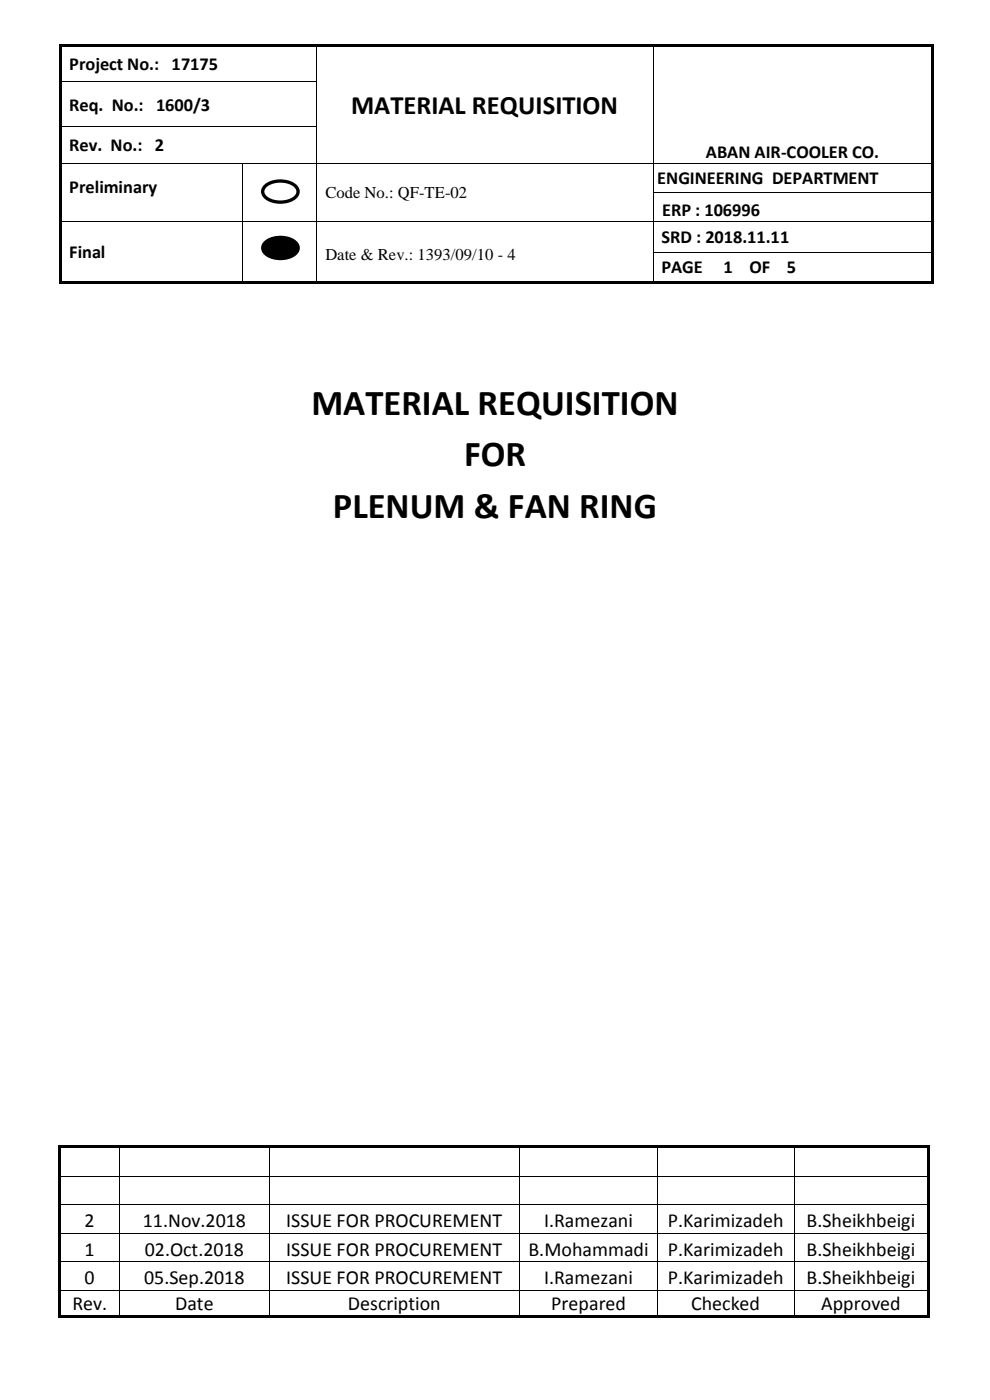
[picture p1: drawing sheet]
<svg xmlns="http://www.w3.org/2000/svg" width="210mm" height="297mm" viewBox="0 0 210 297" stroke-linecap="round" stroke-linejoin="round" font-family="sans-serif">
<g fill="#000">
<path d="M12.5 9.3h.5v.6h-.5z" fill-rule="evenodd"/>
<path d="M12.5 9.3h.5v.5h-.5z" fill-rule="evenodd"/>
<path d="M12.5 9.9h.5v7.3h-.5z" fill-rule="evenodd"/>
<path d="M12.5 17.2h.5v.5h-.5z" fill-rule="evenodd"/>
<path d="M13 9.3h54v.5h-54z" fill-rule="evenodd"/>
<path d="M67 9.8l.2 .1z" fill-rule="evenodd"/>
<path d="M67 9.3h.5v.5h-.5z" fill-rule="evenodd"/>
<path d="M67 17.2h.2v.5h-.2z" fill-rule="evenodd"/>
<path d="M67.5 9.3h71v.5h-71z" fill-rule="evenodd"/>
<path d="M138.5 9.8l.1 .1z" fill-rule="evenodd"/>
<path d="M138.5 9.3h.5v.5h-.5z" fill-rule="evenodd"/>
<path d="M138.5 17.2h.1v.5h-.1z" fill-rule="evenodd"/>
<path d="M139 9.3h58.5v.5h-58.5z" fill-rule="evenodd"/>
<path d="M197.5 9.3h.5v.6h-.5z" fill-rule="evenodd"/>
<path d="M197.5 9.3h.5v.5h-.5z" fill-rule="evenodd"/>
<path d="M197.5 9.9h.5v7.3h-.5z" fill-rule="evenodd"/>
<path d="M197.5 17.2h.5v.5h-.5z" fill-rule="evenodd"/>
<path d="M12.5 17.7h.5v9h-.5z" fill-rule="evenodd"/>
<path d="M12.5 26.7h.5v.5h-.5z" fill-rule="evenodd"/>
<path d="M12.5 27.2h.5v7.4h-.5z" fill-rule="evenodd"/>
<path d="M12.5 34.6h.5v.1h-.5z" fill-rule="evenodd"/>
<path d="M51.4 34.6h.1v.1h-.1z" fill-rule="evenodd"/>
<path d="M67 26.7h.2v.5h-.2z" fill-rule="evenodd"/>
<path d="M67 34.6h.2v.1h-.2z" fill-rule="evenodd"/>
<path d="M138.5 26.7h.1v.5h-.1z" fill-rule="evenodd"/>
<path d="M138.5 34.6h.1v.1h-.1z" fill-rule="evenodd"/>
<path d="M197.5 17.7h.5v9h-.5z" fill-rule="evenodd"/>
<path d="M197.5 26.7h.5v.5h-.5z" fill-rule="evenodd"/>
<path d="M197.5 27.2h.5v7.4h-.5z" fill-rule="evenodd"/>
<path d="M197.5 34.6h.5v.1h-.5z" fill-rule="evenodd"/>
<path d="M12.5 34.7h.5v6.2h-.5z" fill-rule="evenodd"/>
<path d="M12.5 40.9h.5v.1h-.5z" fill-rule="evenodd"/>
<path d="M12.5 41h.5v5.8h-.5z" fill-rule="evenodd"/>
<path d="M12.5 46.8h.5v.2h-.5z" fill-rule="evenodd"/>
<path d="M12.5 47h.5v6.4h-.5z" fill-rule="evenodd"/>
<path d="M12.5 53.4h.5v.2h-.5z" fill-rule="evenodd"/>
<path d="M12.5 53.6h.5v6.1h-.5z" fill-rule="evenodd"/>
<path d="M51.4 40.9h.1v.1h-.1z" fill-rule="evenodd"/>
<path d="M51.4 46.8h.1v.2h-.1z" fill-rule="evenodd"/>
<path d="M51.4 53.4h.1v.2h-.1z" fill-rule="evenodd"/>
<path d="M56.1 51.6a5.2 5.2 0 0 1 6.8 0 1.73 1.73 0 0 1-1.1 2.8 5.3 5.3 0 0 1-5.7-.8 1.46 1.46 0 0 1 0-2z" fill-rule="evenodd"/>
<path d="M67 40.9h.2v.1h-.2z" fill-rule="evenodd"/>
<path d="M67 46.8h.2v.2h-.2z" fill-rule="evenodd"/>
<path d="M67 53.4h.2v.2h-.2z" fill-rule="evenodd"/>
<path d="M138.5 40.9h.1v.1h-.1z" fill-rule="evenodd"/>
<path d="M138.5 46.8h.1v.2h-.1z" fill-rule="evenodd"/>
<path d="M138.5 53.4h.1v.2h-.1z" fill-rule="evenodd"/>
<path d="M197.5 34.7h.5v6.2h-.5z" fill-rule="evenodd"/>
<path d="M197.5 40.9h.5v.1h-.5z" fill-rule="evenodd"/>
<path d="M197.5 41h.5v5.8h-.5z" fill-rule="evenodd"/>
<path d="M197.5 46.8h.5v.2h-.5z" fill-rule="evenodd"/>
<path d="M197.5 47h.5v6.4h-.5z" fill-rule="evenodd"/>
<path d="M197.5 53.4h.5v.2h-.5z" fill-rule="evenodd"/>
<path d="M197.5 53.6h.5v6.1h-.5z" fill-rule="evenodd"/>
<path d="M12.5 59.7h.5v.5h-.5z" fill-rule="evenodd"/>
<path d="M12.5 59.7h.5v.5h-.5z" fill-rule="evenodd"/>
<path d="M13 59.7h38.4v.5h-38.4z" fill-rule="evenodd"/>
<path d="M51.4 59.7h.5v.5h-.5z" fill-rule="evenodd"/>
<path d="M51.9 59.7h15.1v.5h-15.1z" fill-rule="evenodd"/>
<path d="M67 59.7h.5v.5h-.5z" fill-rule="evenodd"/>
<path d="M67.5 59.7h71v.5h-71z" fill-rule="evenodd"/>
<path d="M138.5 59.7h.5v.5h-.5z" fill-rule="evenodd"/>
<path d="M139 59.7h58.5v.5h-58.5z" fill-rule="evenodd"/>
<path d="M197.5 59.7h.5v.5h-.5z" fill-rule="evenodd"/>
<path d="M197.5 59.7h.5v.5h-.5z" fill-rule="evenodd"/>
<path d="M12.4 243h.6v.6h-.6z" fill-rule="evenodd"/>
<path d="M12.4 243h.6v.5h-.6z" fill-rule="evenodd"/>
<path d="M12.4 243.6h.6v5.8h-.6z" fill-rule="evenodd"/>
<path d="M12.4 249.4h.6v.2h-.6z" fill-rule="evenodd"/>
<path d="M12.4 249.6h.6v5.9h-.6z" fill-rule="evenodd"/>
<path d="M12.4 255.5h.6v.1h-.6z" fill-rule="evenodd"/>
<path d="M13 243h12.3v.5h-12.3z" fill-rule="evenodd"/>
<path d="M25.3 243.5l.2 .1z" fill-rule="evenodd"/>
<path d="M25.3 243h.5v.5h-.5z" fill-rule="evenodd"/>
<path d="M25.3 249.4h.2v.2h-.2z" fill-rule="evenodd"/>
<path d="M25.3 255.5h.2v.1h-.2z" fill-rule="evenodd"/>
<path d="M25.8 243h31.2v.5h-31.2z" fill-rule="evenodd"/>
<path d="M57 243.5l.2 .1z" fill-rule="evenodd"/>
<path d="M57 243h.5v.5h-.5z" fill-rule="evenodd"/>
<path d="M57 249.4h.2v.2h-.2z" fill-rule="evenodd"/>
<path d="M57 255.5h.2v.1h-.2z" fill-rule="evenodd"/>
<path d="M57.5 243h52.6v.5h-52.6z" fill-rule="evenodd"/>
<path d="M110.1 243.5l.2 .1z" fill-rule="evenodd"/>
<path d="M110.1 243h.5v.5h-.5z" fill-rule="evenodd"/>
<path d="M110.1 249.4h.2v.2h-.2z" fill-rule="evenodd"/>
<path d="M110.1 255.5h.2v.1h-.2z" fill-rule="evenodd"/>
<path d="M110.6 243h28.8v.5h-28.8z" fill-rule="evenodd"/>
<path d="M139.4 243.5l.2 .1z" fill-rule="evenodd"/>
<path d="M139.4 243h.5v.5h-.5z" fill-rule="evenodd"/>
<path d="M139.4 249.4h.2v.2h-.2z" fill-rule="evenodd"/>
<path d="M139.4 255.5h.2v.1h-.2z" fill-rule="evenodd"/>
<path d="M139.9 243h28.5v.5h-28.5z" fill-rule="evenodd"/>
<path d="M168.4 243.5l.1 .1z" fill-rule="evenodd"/>
<path d="M168.4 243h.5v.5h-.5z" fill-rule="evenodd"/>
<path d="M168.4 249.4h.1v.2h-.1z" fill-rule="evenodd"/>
<path d="M168.4 255.5h.1v.1h-.1z" fill-rule="evenodd"/>
<path d="M168.9 243h27.7v.5h-27.7z" fill-rule="evenodd"/>
<path d="M196.6 243h.5v.6h-.5z" fill-rule="evenodd"/>
<path d="M196.6 243h.5v.5h-.5z" fill-rule="evenodd"/>
<path d="M196.6 243.6h.5v5.8h-.5z" fill-rule="evenodd"/>
<path d="M196.6 249.4h.5v.2h-.5z" fill-rule="evenodd"/>
<path d="M196.6 249.6h.5v5.9h-.5z" fill-rule="evenodd"/>
<path d="M196.6 255.5h.5v.1h-.5z" fill-rule="evenodd"/>
<path d="M12.4 255.6h.6v5.9h-.6z" fill-rule="evenodd"/>
<path d="M12.4 261.5h.6v.2h-.6z" fill-rule="evenodd"/>
<path d="M12.4 261.7h.6v5.9h-.6z" fill-rule="evenodd"/>
<path d="M12.4 267.6h.6v.2h-.6z" fill-rule="evenodd"/>
<path d="M12.4 267.8h.6v5.8h-.6z" fill-rule="evenodd"/>
<path d="M12.4 273.6h.6v.2h-.6z" fill-rule="evenodd"/>
<path d="M12.4 273.8h.6v5.2h-.6z" fill-rule="evenodd"/>
<path d="M12.4 279h.6v.5h-.6z" fill-rule="evenodd"/>
<path d="M12.4 279h.6v.5h-.6z" fill-rule="evenodd"/>
<path d="M13 279h12.3v.5h-12.3z" fill-rule="evenodd"/>
<path d="M25.3 261.5h.2v.2h-.2z" fill-rule="evenodd"/>
<path d="M25.3 267.6h.2v.2h-.2z" fill-rule="evenodd"/>
<path d="M25.3 273.6h.2v.2h-.2z" fill-rule="evenodd"/>
<path d="M25.3 279h.5v.5h-.5z" fill-rule="evenodd"/>
<path d="M25.8 279h31.2v.5h-31.2z" fill-rule="evenodd"/>
<path d="M57 261.5h.2v.2h-.2z" fill-rule="evenodd"/>
<path d="M57 267.6h.2v.2h-.2z" fill-rule="evenodd"/>
<path d="M57 273.6h.2v.2h-.2z" fill-rule="evenodd"/>
<path d="M57 279h.5v.5h-.5z" fill-rule="evenodd"/>
<path d="M57.5 279h52.6v.5h-52.6z" fill-rule="evenodd"/>
<path d="M110.1 261.5h.2v.2h-.2z" fill-rule="evenodd"/>
<path d="M110.1 267.6h.2v.2h-.2z" fill-rule="evenodd"/>
<path d="M110.1 273.6h.2v.2h-.2z" fill-rule="evenodd"/>
<path d="M110.1 279h.5v.5h-.5z" fill-rule="evenodd"/>
<path d="M110.6 279h28.8v.5h-28.8z" fill-rule="evenodd"/>
<path d="M139.4 261.5h.2v.2h-.2z" fill-rule="evenodd"/>
<path d="M139.4 267.6h.2v.2h-.2z" fill-rule="evenodd"/>
<path d="M139.4 273.6h.2v.2h-.2z" fill-rule="evenodd"/>
<path d="M139.4 279h.5v.5h-.5z" fill-rule="evenodd"/>
<path d="M139.9 279h28.5v.5h-28.5z" fill-rule="evenodd"/>
<path d="M168.4 261.5h.1v.2h-.1z" fill-rule="evenodd"/>
<path d="M168.4 267.6h.1v.2h-.1z" fill-rule="evenodd"/>
<path d="M168.4 273.6h.1v.2h-.1z" fill-rule="evenodd"/>
<path d="M168.4 279h.5v.5h-.5z" fill-rule="evenodd"/>
<path d="M168.9 279h27.7v.5h-27.7z" fill-rule="evenodd"/>
<path d="M196.6 255.6h.5v5.9h-.5z" fill-rule="evenodd"/>
<path d="M196.6 261.5h.5v.2h-.5z" fill-rule="evenodd"/>
<path d="M196.6 261.7h.5v5.9h-.5z" fill-rule="evenodd"/>
<path d="M196.6 267.6h.5v.2h-.5z" fill-rule="evenodd"/>
<path d="M196.6 267.8h.5v5.8h-.5z" fill-rule="evenodd"/>
<path d="M196.6 273.6h.5v.2h-.5z" fill-rule="evenodd"/>
<path d="M196.6 273.8h.5v5.2h-.5z" fill-rule="evenodd"/>
<path d="M196.6 279h.5v.5h-.5z" fill-rule="evenodd"/>
<path d="M196.6 279h.5v.5h-.5z" fill-rule="evenodd"/>
</g>
<g fill="none" stroke="#000" stroke-width=".21">
<path d="M13 17.3h54M67.1 9.9v7.3M67.1 17.7v9M138.5 9.9v7.3M138.5 17.7v9M13 26.8h54M13 34.6h38.4M51.4 34.7v6.2M51.5 34.6h15.5M67.1 27.2v7.4M67.1 34.7v6.2M67.2 34.6h71.3"/>
<path d="M138.5 27.2v7.4M138.5 34.7v6.2M138.6 34.6h58.9M13 46.9h38.4M51.4 41v5.8M51.4 47v6.4M51.4 53.6v6.1M51.5 46.9h15.5M67.1 41v5.8M67.1 47v6.4M67.1 53.6v6.1M67.2 46.9h71.3"/>
<path d="M138.5 41v5.8M138.5 47v6.4M138.5 53.6v6.1M138.6 40.9h58.9M138.6 46.9h58.9M138.6 53.5h58.9M13 249.5h12.3M13 255.6h12.3M25.4 243.6v5.8M25.4 249.6v5.9M25.4 255.6v5.9M25.5 249.5h31.5"/>
<path d="M25.5 255.6h31.5M57.1 243.6v5.8M57.1 249.6v5.9M57.1 255.6v5.9M57.2 249.5h52.9M57.2 255.6h52.9M110.2 243.6v5.8M110.2 249.6v5.9M110.2 255.6v5.9M110.3 249.5h29.1M110.3 255.6h29.1M139.5 243.6v5.8"/>
<path d="M139.5 249.6v5.9M139.5 255.6v5.9M139.6 249.5h28.8M139.6 255.6h28.8M168.4 243.6v5.8M168.4 249.6v5.9M168.4 255.6v5.9M168.5 249.5h28.1M168.5 255.6h28.1M13 261.6h12.3M13 267.7h12.3M13 273.7h12.3"/>
<path d="M25.4 261.7v5.9M25.4 267.8v5.8M25.4 273.8v5.2M25.5 261.6h31.5M25.5 267.7h31.5M25.5 273.7h31.5M57.1 261.7v5.9M57.1 267.8v5.8M57.1 273.8v5.2M57.2 261.6h52.9M57.2 267.7h52.9M57.2 273.7h52.9"/>
<path d="M110.2 261.7v5.9M110.2 267.8v5.8M110.2 273.8v5.2M110.3 261.6h29.1M110.3 267.7h29.1M110.3 273.7h29.1M139.5 261.7v5.9M139.5 267.8v5.8M139.5 273.8v5.2M139.6 261.6h28.8M139.6 267.7h28.8M139.6 273.7h28.8"/>
<path d="M168.4 261.7v5.9M168.4 267.8v5.8M168.4 273.8v5.2M168.5 261.6h28.1M168.5 267.7h28.1M168.5 273.7h28.1"/>
</g>
<path d="M56.1 39.7a5.2 5.2 0 0 1 6.8 0 1.73 1.73 0 0 1-1.1 2.7 5.3 5.3 0 0 1-5.7-.8 1.46 1.46 0 0 1 0-1.9zM56.1 51.6a5.2 5.2 0 0 1 6.8 0 1.73 1.73 0 0 1-1.1 2.8 5.3 5.3 0 0 1-5.7-.8 1.46 1.46 0 0 1 0-2z" fill="none" stroke="#000" stroke-width=".71" stroke-linecap="butt"/>
<g font-size="7.7">
<text x="66" y="88">MATERIAL REQUISITION</text>
<text x="98.4" y="98.9">FOR</text>
<text x="70.6" y="109.8">PLENUM &amp; FAN RING</text>
</g>
<text font-size="5.6" x="74.5" y="24.2">MATERIAL REQUISITION</text>
<g font-size="4.2">
<text x="17.9" y="260.3">2</text>
<text x="30.3" y="260.3">11.Nov.2018</text>
<text x="60.7" y="260.3">ISSUE FOR PROCUREMENT</text>
<text x="115.4" y="260.3">I.Ramezani</text>
<text x="141.7" y="260.3">P.Karimizadeh</text>
<text x="171.1" y="260.3">B.Sheikhbeigi</text>
<text x="17.9" y="266.4">1</text>
<text x="30.7" y="266.4">02.Oct.2018</text>
<text x="60.7" y="266.4">ISSUE FOR PROCUREMENT</text>
<text x="112.1" y="266.4">B.Mohammadi</text>
<text x="141.7" y="266.4">P.Karimizadeh</text>
<text x="171.1" y="266.4">B.Sheikhbeigi</text>
<text x="17.9" y="272.5">0</text>
<text x="30.6" y="272.5">05.Sep.2018</text>
<text x="60.7" y="272.5">ISSUE FOR PROCUREMENT</text>
<text x="115.4" y="272.5">I.Ramezani</text>
<text x="141.7" y="272.5">P.Karimizadeh</text>
<text x="171.1" y="272.5">B.Sheikhbeigi</text>
<text x="15.4" y="277.8">Rev.</text>
<text x="37.1" y="277.8">Date</text>
<text x="73.8" y="277.8">Description</text>
<text x="116.9" y="277.8">Prepared</text>
<text x="146.6" y="277.8">Checked</text>
<text x="174.2" y="277.8">Approved</text>
</g>
<g font-size="3.9">
<text x="14.7" y="14.8">Project No.: 17175</text>
<text x="14.7" y="23.5">Req. No.: 1600/3</text>
<text x="14.7" y="32.1">Rev. No.: 2</text>
<text x="149.8" y="33.5">ABAN AIR-COOLER CO.</text>
<text x="14.7" y="41">Preliminary</text>
<text x="139.4" y="39">ENGINEERING DEPARTMENT</text>
<text x="140.4" y="45.7">ERP : 106996</text>
<text x="140.3" y="51.5">SRD : 2018.11.11</text>
<text x="14.7" y="54.8">Final</text>
<text x="140.3" y="57.9">PAGE</text>
<text x="153.5" y="57.9">1</text>
<text x="159" y="57.9">OF</text>
<text x="166.9" y="57.9">5</text>
</g>
<g font-size="3.5">
<text x="69" y="41.9">Code No.: QF-TE-02</text>
<text x="69" y="55.3">Date &amp; Rev.: 1393/09/10 - 4</text>
</g>
</svg>
